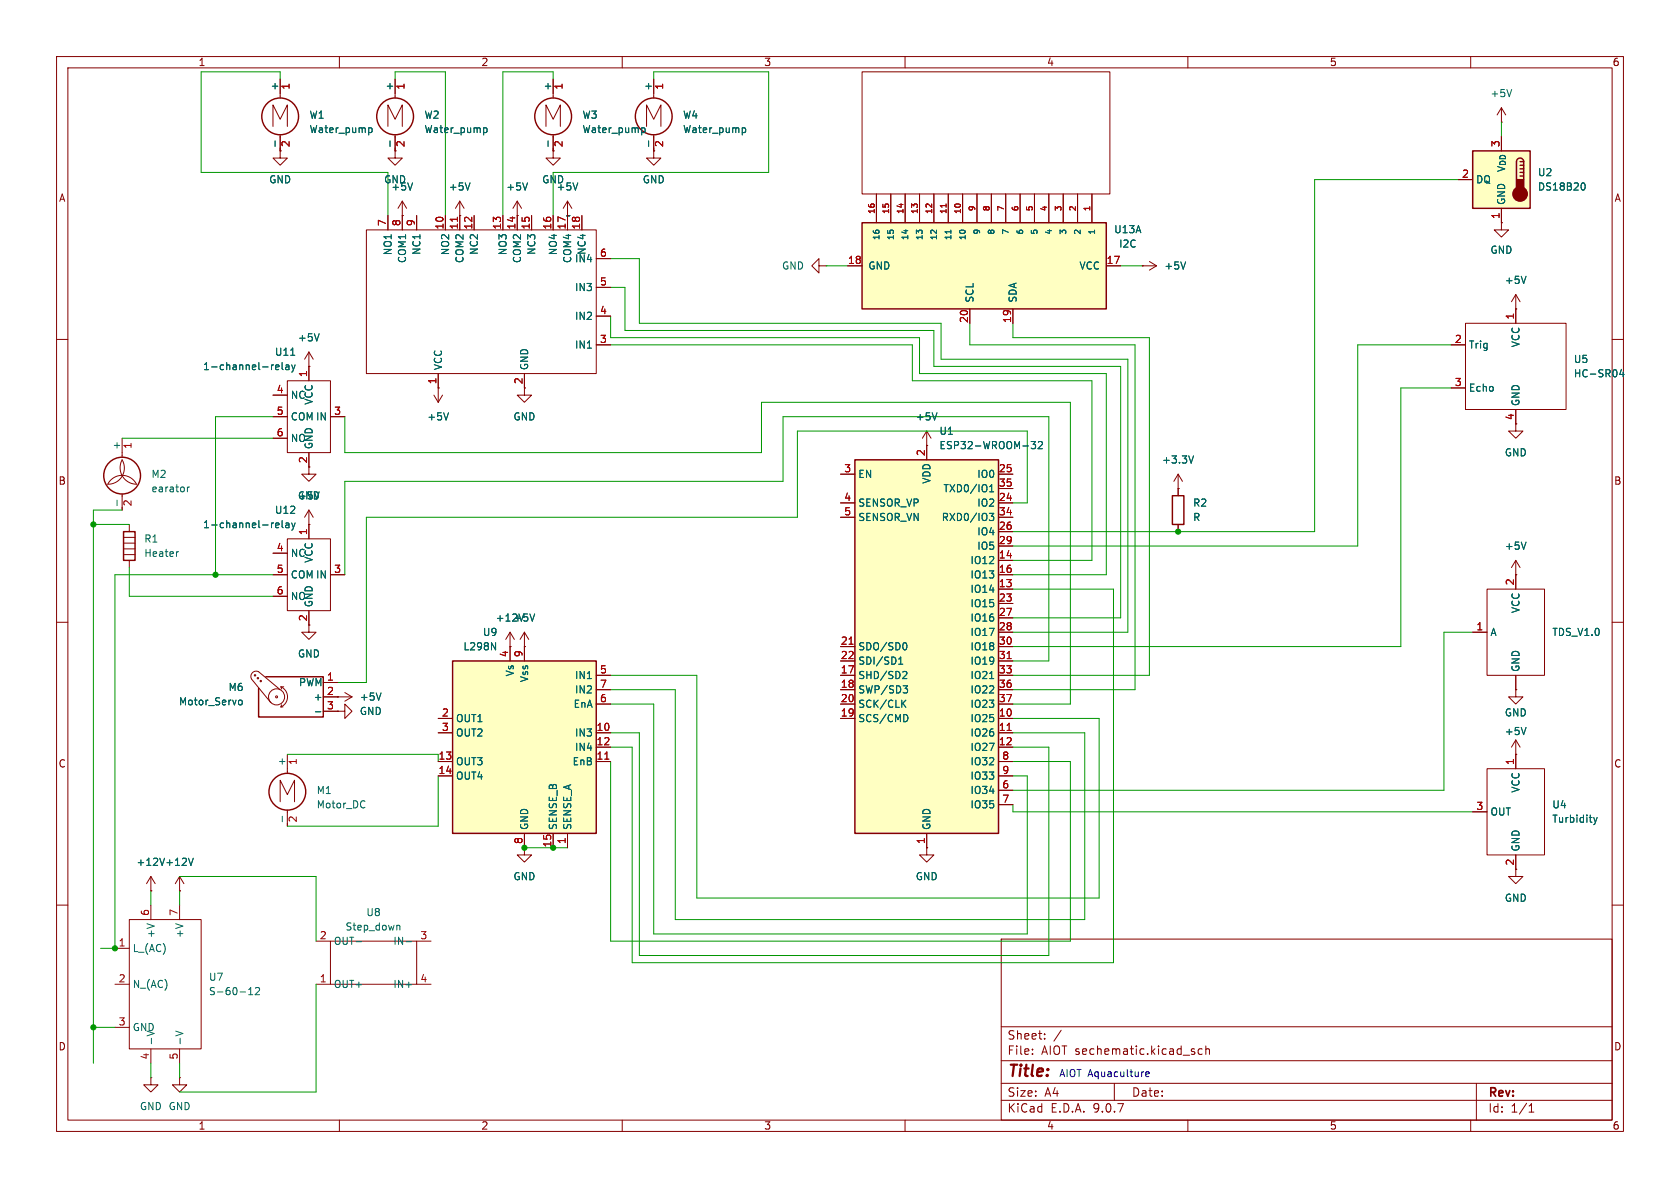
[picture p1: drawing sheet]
<svg xmlns="http://www.w3.org/2000/svg" width="297mm" height="210mm" viewBox="0 0 297 210" stroke-linecap="round" stroke-linejoin="round" font-family="sans-serif">
<g fill="none" stroke="#840000" stroke-width=".18">
<path d="M10 10h277v190h-277zM12 12h273v186h-273zM60 10v2M110 10v2M160 10v2M210 10v2M260 10v2M10 60h2M163.8 78.7h.1M163.8 76.2l-.7 1.3M163.8 76.2l.8 1.3M163.8 76.2v2.5"/>
<path d="M285 60h2M10 110h2M285 110h2M10 160h2M177 166h108v32h-108zM285 160h2M60 198v2M110 198v2M160 198v2M177 194.5h108M177 191.5h108M177 187.5h108"/>
<path d="M177 181.5h108M182.5 186.3v.1M182.5 185.5v.1M184.7 183.6v.1M184.7 182.8v.1M187.6 182.1l-1.3 2M197 191.5v3M210 198v2M211 185.9l.2 .2-.2 .3M211 185.4l.2 .1M212.5 185.5l-.4-.1-.3 .3v.4l.2 .2h.5M213.2 185.5l.2-.1 .3 .1 .1 .9"/>
<path d="M213.2 184.9v1.5M260 198v2M261 191.5v6.5M270.3 196.6h.9M270.3 195.5l.4-.4v1.5"/>
</g>
<path d="M165.6 73l-.4 1.2" fill="none" stroke="#006464" stroke-width=".18"/>
<path d="M151.1 81.3h25.4v66h-25.4z" fill="#ffffc2"/>
<g fill="none" stroke="#840000" stroke-width=".25">
<path d="M21.8 94h2.1v5.1h-2.1zM151.1 81.3h25.4v66h-25.4z"/>
<circle cx="49.5" cy="20.6" r="3.3"/>
<circle cx="69.8" cy="20.6" r="3.3"/>
<circle cx="21.6" cy="84.1" r="3.3"/>
</g>
<g fill="none" stroke="#840000" stroke-width=".18">
<path d="M49.5 14v3.3M69.8 14v3.3M48.3 22.4v-3.9l1.2 2.6 1.3-2.6v3.9M49.5 26.7v1.2h1.3l-1.3 1.3-1.2-1.3h1.2M49.5 26.7h.1M49.5 23.8v2.9M68.6 22.4v-3.9l1.2 2.6 1.3-2.6v3.9M68.6 38.1v2.5M69.8 26.7v1.2h1.3l-1.3 1.3-1.2-1.3h1.2M69.8 26.7h.1M69.8 23.8v2.9M71.1 38.1h.1"/>
<path d="M71.1 35.6l-.7 1.2M71.1 35.6l.8 1.2M71.1 35.6v5M73.7 38.1v2.5M78.7 38.1v2.5M81.3 38.1v2.5M83.8 38.1v2.5M88.9 38.1v2.5M91.4 38.1v2.5M94 38.1v2.5M97.8 38.1v2.5M100.3 38.1v2.5"/>
<path d="M102.9 38.1v2.5M64.8 40.6h40.6v25.4h-40.6zM105.4 45.7h2.5M105.4 50.8h2.5M105.4 55.9h2.5M21.6 77.5v3.3M48.3 73.7h2.5M48.3 69.9h2.5M48.3 77.5h2.5M50.8 67.3h7.6v12.7h-7.6zM54.6 64.8h.1M54.6 62.2v5.1"/>
<path d="M54.6 62.2l-.8 1.3M54.6 62.2l.8 1.3M58.4 73.7h2.6M76.7 69.9l.8 1.2M77.5 68.6h.1M77.5 66v5.1M78.2 69.9l-.7 1.2M92.7 66v3.9h1.3l-1.3 1.2-1.3-1.2h1.3M105.4 61h2.5M163.8 78.7v2.6M21.6 81.3a2.87 2.87 0 0 1-2.6 4.3 2.84 2.84 0 0 1 2.6-1.6 2.84 2.84 0 0 1 2.5 1.6 2.92 2.92 0 0 1-2.5-4.3zM21.6 87.3v2.9"/>
<path d="M21.8 95h2.1M21.8 96h2.1M21.8 97h2.1M21.8 98h2.1M22.9 92.7v1.3M22.9 99.1v1.2M48.3 97.8h2.5M50.8 95.3h7.6v12.7h-7.6zM54.6 92.7h.1M54.6 80v3.8h1.3l-1.3 1.3-1.3-1.3h1.3M54.6 90.2l-.8 1.2M54.6 90.2l.8 1.2"/>
<path d="M54.6 90.2v5.1M148.6 83.8h2.5M148.6 88.9h2.5M148.6 91.4h2.5M176.5 83.8h2.6M176.5 88.9h2.6M176.5 91.4h2.6M176.5 86.4h2.6M176.5 94h2.6M176.5 96.5h2.6M176.5 99.1h2.6M48.3 101.6h2.5"/>
<path d="M48.3 105.4h2.5M54.6 108v2.5M58.4 101.6h2.6M148.6 114.3h2.5M148.6 116.8h2.5M148.6 119.4h2.5M176.5 114.3h2.6M176.5 116.8h2.6M176.5 119.4h2.6M176.5 101.6h2.6M176.5 104.1h2.6M176.5 106.7h2.6"/>
<path d="M176.5 109.2h2.6M176.5 111.8h2.6M148.6 121.9h2.5M148.6 124.5h2.5M148.6 127h2.5M176.5 121.9h2.6M176.5 124.5h2.6M176.5 127h2.6M176.5 129.5h2.6M176.5 132.1h2.6M176.5 134.6h2.6M176.5 137.2h2.6"/>
<path d="M176.5 139.7h2.6M262.9 135.9h10.1v15.2h-10.1zM268 121.9v1.3h1.2l-1.2 1.3-1.3-1.3h1.3M268 121.9h.1M268 133.4h.1M268 130.8v5.1M268 130.8l-.8 1.3M268 130.8l.7 1.3M92.7 149.9v1.2h1.3l-1.3 1.3-1.3-1.3h1.3M92.7 149.9h.1M163.8 147.3v2.6M176.5 142.2h2.6"/>
<path d="M260.3 143.5h2.6M268 151.1v3.8h1.2l-1.2 1.3-1.3-1.3h1.3M55.9 174h2.5M55.9 166.4h2.5M58.4 166.4h15.3v7.6h-15.3zM73.7 174h2.5M73.7 166.4h2.5"/>
</g>
<g fill="none" stroke="#006464" stroke-width=".18">
<path d="M48.6 24.9v1M65.2 22.7l.3-.1 .3 .2-.1 .6h-.5M68.9 24.9v1M72.9 32.3l-.4 1.3M85.5 22.7l.4-.1 .2 .2-.1 .6h-.5M56.4 59l-.4 1.3M48.7 64.9l.6-.1v-.2l-.4-.1-.2 .2 .1 .6h.5M49.9 64.1v1.1l.2 .1M50.5 64.6h.5l.1 .7M51.1 64.8l-.4 .1-.2 .1 .2 .3h.4M51.4 62.8h.7M51.6 64.5l.3 .8"/>
<path d="M51.9 65.3l-.3 .5M52.2 64.5l-.3 .8M79.3 73l-.4 1.2M182.3 78h.8l-.4 .5 .3 .2v.5l-.2 .1-.5-.1M183.6 78.2l.4-.2 .3 .4-.8 .9h.8M20.7 88.4v1M31.6 97.5l-.3 .1M33.1 86.1v.8M33.5 86.1l-.4 .2M48.7 92.9l.6-.2v-.2l-.4-.1-.2 .2 .1 .6h.5M49.9 92v1.1l.2 .2M50.5 92.5h.5l.1 .8"/>
<path d="M51.1 92.7l-.4 .1-.2 .2 .2 .3 .4-.1M51.6 92.4l.3 .9M51.9 93.3l-.3 .4M52.2 92.4l-.3 .9M174.9 90.7h.8l-.4 .5 .3 .2v.5l-.2 .1h-.4M175 86.9h.7M175 86l.3-.3v1.2M158.9 117.4h.7M158.9 116.5l.3-.4v1.3M159.8 118.7l.4 .1 .1 .3-.8 .9h.8M159.9 113.6a.68 .68 0 0 1 .4 .6 .68 .68 0 0 1-.4 .7M175 120h.7"/>
<path d="M159.6 124.3l.5 .7M159.7 121.2h.7l-.4 .5 .4 .1v.5l-.2 .2h-.4M160.1 123.8l-.7 .7M160.3 126.4l.2 .5-.2 .6M269.8 128.6l-.4 1.3M281.7 144.5l.4 .9M282.1 145.4l-.4 .4M282.4 144.5l-.3 .9M63 166.5h.9M70.2 163.6h.4l.1 .8M71.8 166.5h.9"/>
</g>
<path d="M80.9 38.4v.7M150.1 113.9h.7M178 116.4h.8M178 129.1h.8" fill="none" stroke="#a90000" stroke-width=".18"/>
<path d="M80 116.8h25.4v30.5h-25.4z" fill="#ffffc2"/>
<path d="M80 116.8h25.4v30.5h-25.4z" fill="none" stroke="#840000" stroke-width=".25"/>
<g fill="none" stroke="#840000" stroke-width=".18">
<path d="M90.2 114.3v2.5M92.7 114.3v2.5M105.4 119.4h2.5M77.5 129.5h2.5M77.5 134.6h2.5M77.5 127h2.5M77.5 137.2h2.5M105.4 121.9h2.5M105.4 124.5h2.5M105.4 129.5h2.5M105.4 132.1h2.5M105.4 134.6h2.5"/>
<path d="M92.7 147.3v2.6M97.8 147.3v2.6M100.3 147.3v2.6M163.8 149.9v1.2h1.3l-1.3 1.3-1.2-1.3h1.2M163.8 149.9h.1"/>
</g>
<path d="M106.9 134.2h.7" fill="none" stroke="#a90000" stroke-width=".18"/>
<path d="M86.9 113.6l.7 1.3v-1.3" fill="none" stroke="#006464" stroke-width=".18"/>
<path d="M260.3 26.7h10.2v10.1h-10.2z" fill="#ffffc2"/>
<g fill="none" stroke="#840000" stroke-width=".25">
<path d="M260.3 26.7h10.2v10.1h-10.2zM268.7 28.6h.7M268.7 29.2h.7M268.7 29.8h.7M268.7 30.5h.7M268.7 31.1h.7M269.4 28.6a.64 .64 0 0 0-.7-.7 .64 .64 0 0 0-.6 .7v3.2M269.4 28.6v3.2M47 119.6h10.1v7.1h-11.4v-5"/>
<circle cx="97.8" cy="20.6" r="3.3"/>
<circle cx="115.6" cy="20.6" r="3.3"/>
<circle cx="50.8" cy="140" r="3.3"/>
</g>
<g fill="#840000" stroke="#840000" stroke-width=".25">
<path d="M268.1 31.8h1.3v1.9h-1.3z"/>
<circle cx="268.7" cy="34.3" r="1.27"/>
</g>
<g fill="none" stroke="#840000" stroke-width=".18">
<path d="M97.8 14v3.3M115.6 14v3.3M81.3 38.1h.1M81.3 35.6l-.8 1.2M81.3 35.6l.7 1.2M81.3 35.6v2.5M91.4 38.1h.1M91.4 35.6l-.7 1.2M91.4 35.6l.8 1.2M91.4 35.6v2.5M96.5 22.4v-3.9l1.3 2.6 1.3-2.6v3.9M97.8 26.7v1.2h1.3l-1.3 1.3-1.3-1.3h1.3"/>
<path d="M97.8 26.7h.1M97.8 23.8v2.9M100.3 35.6l-.7 1.2M100.3 35.6l.8 1.2M100.3 35.6v2.5M114.3 22.4v-3.9l1.3 2.6 1.2-2.6v3.9M115.6 26.7v1.2h1.2l-1.2 1.3-1.3-1.3h1.3M115.6 26.7h.1M115.6 23.8v2.9M257.8 31.8h2.5M265.4 36.8v2.6M144.8 47v-1.3l-1.3 1.3 1.3 1.3v-1.3h1.2"/>
<path d="M146 47h.1M54.6 110.5v1.3h1.3l-1.3 1.2-1.3-1.2h1.3M90.2 114.3h.1M90.2 111.8l-.8 1.2M90.2 111.8l.7 1.2M90.2 111.8v2.5M92.7 114.3h.1M92.7 111.8l-.8 1.2M92.7 111.8l.8 1.2M92.7 111.8v2.5M49.5 121.9l-3.8-3.2a.94 .94 0 0 0-1.1 .2 .94 .94 0 0 0-.1 1.1l3.4 4.2M49.7 121.4a1.93 1.93 0 0 1 1.1 1.8 1.93 1.93 0 0 1-1.1 1.8"/>
<path d="M49.7 121.4h.5M49.7 121.4l.1 .4M49.7 125h.3M49.8 124.6l-.1 .4M50.8 133.4v3.3M57.1 123.2h5.1M57.1 120.7h2.6M57.1 125.7h2.6M59.7 123.2h.1M59.7 125.7h1.3v-1.2l1.2 1.2-1.2 1.3v-1.3M59.7 125.7h.1M61 122.4l1.2 .8"/>
<path d="M62.2 123.2l-1.2 .8M26.7 157.5h.1M26.7 154.9v2.6M26.7 154.9l-.8 1.3M26.7 154.9l.7 1.3M31.7 157.5h.1M31.7 154.9v2.6M31.7 154.9l-.7 1.3M31.7 154.9l.8 1.3M49.5 141.7v-3.8l1.3 2.6 1.3-2.6v3.8M50.8 143.2v2.9M20.3 167.6h2.6"/>
<path d="M20.3 174h2.6M22.9 162.6h12.7v22.8h-12.7zM26.7 160v2.6M31.7 160v2.6M20.3 181.6h2.6M26.7 190.5v1.3h1.2l-1.2 1.2-1.3-1.2h1.3M26.7 190.5h.1M26.7 185.4v2.6M31.7 190.5v1.3h1.3l-1.3 1.2-1.2-1.2h1.2M31.7 190.5h.1M31.7 185.4v2.6"/>
<circle cx="45.1" cy="119.4" r=".13"/>
<circle cx="45.6" cy="119.9" r=".13"/>
<circle cx="46.1" cy="120.4" r=".13"/>
<circle cx="48.9" cy="123.2" r=".18"/>
<circle cx="48.9" cy="123.2" r="1.42"/>
</g>
<g fill="none" stroke="#006464" stroke-width=".18">
<path d="M83.1 32.3l-.4 1.3M93.3 32.3l-.5 1.3M96.9 24.9v1M102.1 32.3l-.4 1.3M113.4 22.7l.4-.1 .2 .2-.1 .6h-.5M114.7 24.9v1M131.2 22.7l.4-.1 .2 .2-.1 .6h-.5M279.8 32.3a.68 .68 0 0 1 .5 .7 .68 .68 0 0 1-.5 .6M94.5 108.5l-.4 1.3M42.2 124l.2-.2h.3l.1 .2-.1 .5-.3 .1-.2-.2M55.8 125.8h.9M67.4 122.5l-.5 1.3"/>
<path d="M34.2 151.7l-.5 1.3M49.9 144.3v1M64.5 141.6v.1M64.5 142.7v.1M44 175.8h.7M44 174.9l.3-.3v1.2M45.2 174.7l.4-.1 .3 .3-.8 .9h.8M31.1 182.3l1.2 .4"/>
</g>
<path d="M152.4 39.4h43.2v15.2h-43.2z" fill="#ffffc2"/>
<path d="M152.4 39.4h43.2v15.2h-43.2zM207.3 87.6h2v5.1h-2z" fill="none" stroke="#840000" stroke-width=".25"/>
<g fill="none" stroke="#840000" stroke-width=".18">
<path d="M49.5 14v2.5M69.8 14v2.5M97.8 14v2.5M115.6 14v2.5M152.4 12.7h43.8v21.6h-43.8zM265.4 19.1l-.7 1.2M265.4 19.1l.8 1.2M265.4 19.1v2.5M49.5 26.7h.1M49.5 24.1v2.6M68.6 38.1v2.5M69.8 26.7h.1"/>
<path d="M69.8 24.1v2.6M71.1 38.1h.1M71.1 38.1v2.5M73.7 38.1v2.5M78.7 38.1v2.5M81.3 38.1h.1M81.3 38.1v2.5M83.8 38.1v2.5M88.9 38.1v2.5M91.4 38.1h.1M91.4 38.1v2.5M94 38.1v2.5"/>
<path d="M97.8 26.7h.1M97.8 24.1v2.6M97.8 38.1v2.5M100.3 38.1v2.5M102.9 38.1v2.5M115.6 26.7h.1M115.6 24.1v2.6M154.9 34.3v5.1M157.5 34.3v5.1M160 34.3v5.1M162.6 34.3v5.1M165.1 34.3v5.1"/>
<path d="M167.6 34.3v5.1M170.2 34.3v5.1M172.7 34.3v5.1M175.3 34.3v5.1M177.8 34.3v5.1M180.3 34.3v5.1M182.9 34.3v5.1M185.4 34.3v5.1M188 34.3v5.1M190.5 34.3v5.1M193 34.3v5.1M257.8 31.8h2.5"/>
<path d="M265.4 21.6h.1M265.4 39.4v1.2h1.3l-1.3 1.3-1.2-1.3h1.2M265.4 39.4h.1M265.4 36.8v2.6M105.4 45.7h2.5M105.4 50.8h2.5M105.4 55.9h2.5M149.9 47h2.5M171.4 54.6v2.6M179.1 54.6v2.6M195.6 47h2.5M201.9 47h.1"/>
<path d="M201.9 47h2.6M203.2 46.2l1.3 .8M204.5 47l-1.3 .8M259.1 57.2h17.8v15.2h-17.8zM268 54.6h.1M268 52.1v5.1M268 52.1l-.8 1.2M268 52.1l.7 1.2M48.3 73.7h2.5M48.3 69.9h2.5M48.3 77.5h2.5M54.6 64.8h.1"/>
<path d="M54.6 64.8v2.5M58.4 73.7h2.6M77.5 68.6h.1M77.5 66v2.6M92.7 66v2.6M105.4 61h2.5M163.8 78.7h.1M163.8 78.7v2.6M256.5 61h2.6M256.5 68.6h2.6M268 72.4v3.8h1.2l-1.2 1.3-1.3-1.3h1.3M48.3 97.8h2.5"/>
<path d="M54.6 92.7h.1M54.6 80v2.6M54.6 92.7v2.6M148.6 83.8h2.5M148.6 88.9h2.5M148.6 91.4h2.5M176.5 83.8h2.6M176.5 88.9h2.6M176.5 91.4h2.6M176.5 86.4h2.6M176.5 94h2.6M176.5 96.5h2.6"/>
<path d="M176.5 99.1h2.6M208.3 86.4h.1M208.3 83.8l-.8 1.3M208.3 83.8l.7 1.3M208.3 83.8v3.8M208.3 92.7v1.3M268 99.1v5M268 99.1l-.8 1.2M268 99.1l.7 1.2M48.3 101.6h2.5M48.3 105.4h2.5M54.6 108v2.5"/>
<path d="M58.4 101.6h2.6M90.2 114.3h.1M90.2 114.3v2.5M92.7 114.3h.1M92.7 114.3v2.5M105.4 119.4h2.5M148.6 114.3h2.5M148.6 116.8h2.5M148.6 119.4h2.5M176.5 111.8h2.6M176.5 101.6h2.6M176.5 114.3h2.6"/>
<path d="M176.5 116.8h2.6M176.5 119.4h2.6M176.5 104.1h2.6M176.5 106.7h2.6M176.5 109.2h2.6M260.3 111.8h2.6M262.9 104.1h10.1v15.3h-10.1zM268 101.6h.1M268 119.4v2.5M57.1 120.7h2.6M57.1 123.2h2.6M57.1 125.7h2.6"/>
<path d="M59.7 123.2h.1M59.7 125.7h.1M77.5 127h2.5M77.5 129.5h2.5M77.5 134.6h2.5M77.5 137.2h2.5M105.4 121.9h2.5M105.4 124.5h2.5M105.4 129.5h2.5M105.4 132.1h2.5M105.4 134.6h2.5M148.6 121.9h2.5"/>
<path d="M148.6 124.5h2.5M148.6 127h2.5M176.5 121.9h2.6M176.5 124.5h2.6M176.5 127h2.6M176.5 129.5h2.6M176.5 132.1h2.6M176.5 134.6h2.6M176.5 137.2h2.6M176.5 139.7h2.6M268 121.9h.1M268 133.4h.1"/>
<path d="M268 133.4v2.5M26.7 157.5h.1M31.7 157.5h.1M92.7 149.9h.1M92.7 147.3v2.6M97.8 147.3v2.6M100.3 147.3v2.6M163.8 149.9h.1M163.8 147.3v2.6M176.5 142.2h2.6M260.3 143.5h2.6M268 151.1v2.6"/>
</g>
<g fill="none" stroke="#006464" stroke-width=".18">
<path d="M267.2 15.8l-.4 1.3M48.6 24.9v1M65.2 22.7l.3-.1 .3 .2-.1 .6h-.5M68.9 24.9v1M72.9 32.3l-.4 1.3M83.1 32.3l-.4 1.3M85.5 22.7l.4-.1 .2 .2-.1 .6h-.5M93.3 32.3l-.5 1.3M96.9 24.9v1M102.1 32.3l-.4 1.3M113.4 22.7l.4-.1 .2 .2-.1 .6h-.5M114.7 24.9v1"/>
<path d="M131.2 22.7l.4-.1 .2 .2-.1 .6h-.5M279.8 32.3a.68 .68 0 0 1 .5 .7 .68 .68 0 0 1-.5 .6M56.4 59l-.4 1.3M168.1 40.7v.6M209.6 46.3l-.4 1.3M269.8 48.8l-.4 1.3M48.7 64.9l.6-.1v-.2l-.4-.1-.2 .2 .1 .6h.5M49.9 64.1v1.1l.2 .1M50.5 64.6h.5l.1 .7M51.1 64.8l-.4 .1-.2 .1 .2 .3h.4M51.4 62.8h.7M51.6 64.5l.3 .8"/>
<path d="M51.9 65.3l-.3 .5M52.2 64.5l-.3 .8M79.3 73l-.4 1.2M165.6 73l-.4 1.2M182.3 78h.8l-.4 .5 .3 .2v.5l-.2 .1-.5-.1M183.6 78.2l.4-.2 .3 .4-.8 .9h.8M286.6 65.3l-.3 .9h.8M286.9 65.8v.8M48.7 92.9l.6-.2v-.2l-.4-.1-.2 .2 .1 .6h.5M49.9 92v1.1l.2 .2M50.5 92.5h.5l.1 .8M51.1 92.7l-.4 .1-.2 .2 .2 .3 .4-.1"/>
<path d="M51.6 92.4l.3 .9M51.9 93.3l-.3 .4M52.2 92.4l-.3 .9M174.9 90.7h.8l-.4 .5 .3 .2v.5l-.2 .1h-.4M175 86.9h.7M175 86l.3-.3v1.2M211 80.6l-.4 1.3M269.8 95.8l-.4 1.3M86.9 113.6l.7 1.3v-1.3M94.5 108.5l-.4 1.3M158.9 117.4h.7M158.9 116.5l.3-.4v1.3"/>
<path d="M159.8 118.7l.4 .1 .1 .3-.8 .9h.8M159.9 113.6a.68 .68 0 0 1 .4 .6 .68 .68 0 0 1-.4 .7M175 120h.7M42.2 124l.2-.2h.3l.1 .2-.1 .5-.3 .1-.2-.2M55.8 125.8h.9M67.4 122.5l-.5 1.3M159.6 124.3l.5 .7M159.7 121.2h.7l-.4 .5 .4 .1v.5l-.2 .2h-.4M160.1 123.8l-.7 .7M160.3 126.4l.2 .5-.2 .6M269.8 128.6l-.4 1.3M34.2 151.7l-.5 1.3"/>
<path d="M281.7 144.5l.4 .9M282.1 145.4l-.4 .4M282.4 144.5l-.3 .9"/>
</g>
<path d="M80.9 38.4v.7M167.3 36.1v.5M150.1 113.9h.7M178 116.4h.8M106.9 134.2h.7M178 129.1h.8" fill="none" stroke="#a90000" stroke-width=".18"/>
<g fill="none" stroke="#009600" stroke-width=".18">
<path d="M49.5 14v-1.3h-13.9v17.8h33v7.6M69.8 14v-1.3h8.9v25.4M97.8 14v-1.3h-8.9v25.4M115.6 14v-1.3h20.3v17.8h-38.1v7.6M257.8 31.8h-25.4v62.2h-53.3M265.4 21.6v2.5M107.9 45.7h5.1v11.5h53.4v6.3h33v48.3h-20.3M107.9 50.8h2.6v7.6h54.6v6.4h33v44.4h-19M107.9 55.9v3.8h54.7v6.3h33v35.6h-16.5M146 47h3.9M171.4 57.2v3.8h29.3v60.9h-21.6M179.1 57.2v2.5h24.1v59.7h-24.1"/>
<path d="M198.1 47h3.8M21.6 77.5h26.7M48.3 73.7h-10.2v27.9M61 73.7v6.3h73.6v-8.9h54.6v53.4h-10.1M107.9 61h53.4v6.3h31.7v31.8h-13.9M256.5 61h-16.5v35.5h-60.9M256.5 68.6h-8.9v45.7h-68.5M16.5 92.7h6.4M21.6 90.2h-5.1v97.8M179.1 88.9h2.5v-12.7h-40.6v15.2h-76.2v29.3h-5.1M22.9 100.3v5.1h25.4M48.3 101.6h-28v66h-2.5"/>
<path d="M61 101.6v-16.5h77.4v-11.4h47v43.1h-6.3M107.9 119.4h15.3v39.4h71.1v-31.8h-15.2M179.1 104.1h17.7v66.1h-85v-38.1h-3.9M260.3 111.8h-5v27.9h-76.2M50.8 133.4h26.7M77.5 137.2v8.9h-26.7M107.9 121.9h11.5v40.7h72.4v-33.1h-12.7M107.9 134.6v31.8h81.3v-31.8h-10.1M107.9 129.5h5.1v39.4h72.4v-36.8h-6.3M107.9 124.5h7.7v40.6h66v-27.9h-2.5M26.7 157.5v2.5M31.7 154.9h24.2v11.5"/>
<path d="M31.7 157.5v2.5M92.7 149.9h7.6M179.1 142.2v1.3h81.2M55.9 174v19h-24.2M16.5 181.6h3.8M26.7 188v2.5M31.7 188v2.5"/>
</g>
<path d="M202.6 189.9l.6-.1-.1-.3h-.4l-.1 .2v.6h.5" fill="none" stroke="#0000c2" stroke-width=".18"/>
<g fill="#009600" stroke="#009600" stroke-width=".18">
<circle cx="92.7" cy="149.9" r=".46"/>
<circle cx="97.8" cy="149.9" r=".46"/>
<circle cx="16.5" cy="181.6" r=".46"/>
<circle cx="38.1" cy="101.6" r=".46"/>
<circle cx="16.5" cy="92.7" r=".46"/>
<circle cx="20.3" cy="167.6" r=".46"/>
<circle cx="208.3" cy="94" r=".46"/>
</g>
<text font-size="2.8" fill="#840000" x="178" y="190.9">Title:</text>
<g font-size="2.1" fill="#840000">
<text x="178" y="184">Sheet:</text>
<text x="178" y="186.7">File:</text>
<text x="184.1" y="186.7">AIOT sechematic.kicad_sch</text>
<text x="178" y="196.9">KiCad</text>
<text x="178" y="194.1">Size:</text>
<text x="184.7" y="194.1">A4</text>
<text x="185.7" y="196.9">E.D.A.</text>
<text x="193.3" y="196.9">9.0.7</text>
<text x="200" y="194.1">Date:</text>
<text x="263" y="194.3">Rev:</text>
<text x="263" y="196.9">Id:</text>
<text x="267.1" y="196.9">1/1</text>
</g>
<g font-size="1.8" fill="#840000">
<text x="35" y="11.9">1</text>
<text x="85" y="11.9">2</text>
<text x="135" y="11.9">3</text>
<text x="185" y="11.9">4</text>
<text x="235" y="11.9">5</text>
<text x="285" y="11.9">6</text>
<text x="10.3" y="35.9">A</text>
<text x="285.3" y="35.9">A</text>
<text x="99.9" y="39">~</text>
<text x="267.7" y="74.4" transform="rotate(-90 267.7 74.4)">4</text>
<text x="54.4" y="82" transform="rotate(-90 54.4 82)">2</text>
<text x="10.3" y="85.9">B</text>
<text x="285.3" y="85.9">B</text>
<text x="54.4" y="109.9" transform="rotate(-90 54.4 109.9)">2</text>
<text x="10.3" y="135.9">C</text>
<text x="285.3" y="135.9">C</text>
<text x="267.7" y="153.1" transform="rotate(-90 267.7 153.1)">2</text>
<text x="10.3" y="185.9">D</text>
<text x="285.3" y="185.9">D</text>
<text x="35" y="199.9">1</text>
<text x="85" y="199.9">2</text>
<text x="135" y="199.9">3</text>
<text x="185" y="199.9">4</text>
<text x="235" y="199.9">5</text>
<text x="285" y="199.9">6</text>
</g>
<g font-size="1.8" fill="#006464">
<text x="49.3" y="16.1" transform="rotate(-90 49.3 16.1)">+</text>
<text x="69.6" y="16.1" transform="rotate(-90 69.6 16.1)">+</text>
<text x="97.5" y="16.1" transform="rotate(-90 97.5 16.1)">+</text>
<text x="115.3" y="16.1" transform="rotate(-90 115.3 16.1)">+</text>
<text x="263.4" y="17.4">+5V</text>
<text x="54.6" y="21.2">W1</text>
<text x="54.6" y="23.7">Water_pump</text>
<text x="74.9" y="21.2">W2</text>
<text x="74.9" y="23.7">Water_pump</text>
<text x="102.9" y="21.2">W3</text>
<text x="102.9" y="23.7">Water_pump</text>
<text x="120.7" y="21.2">W4</text>
<text x="120.7" y="23.7">Water_pump</text>
<text x="47.5" y="32.6">GND</text>
<text x="67.8" y="32.6">GND</text>
<text x="69.1" y="33.9">+5V</text>
<text x="79.2" y="33.9">+5V</text>
<text x="89.4" y="33.9">+5V</text>
<text x="95.8" y="32.6">GND</text>
<text x="98.3" y="33.9">+5V</text>
<text x="113.5" y="32.6">GND</text>
<text x="260.9" y="32.6">DQ</text>
<text x="266.3" y="30.6" transform="rotate(-90 266.3 30.6)">V_{DD}</text>
<text x="271.8" y="33.9">DS18B20</text>
<text x="271.8" y="31.3">U2</text>
<text x="196.9" y="41.4">U13A</text>
<text x="266.3" y="36.3" transform="rotate(-90 266.3 36.3)">GND</text>
<text x="69.4" y="45.2" transform="rotate(-90 69.4 45.2)">NO1</text>
<text x="72" y="46.6" transform="rotate(-90 72 46.6)">COM1</text>
<text x="74.5" y="45.2" transform="rotate(-90 74.5 45.2)">NC1</text>
<text x="79.6" y="45.2" transform="rotate(-90 79.6 45.2)">NO2</text>
<text x="82.1" y="46.6" transform="rotate(-90 82.1 46.6)">COM2</text>
<text x="84.7" y="45.2" transform="rotate(-90 84.7 45.2)">NC2</text>
<text x="89.8" y="45.2" transform="rotate(-90 89.8 45.2)">NO3</text>
<text x="92.3" y="46.6" transform="rotate(-90 92.3 46.6)">COM2</text>
<text x="94.8" y="45.2" transform="rotate(-90 94.8 45.2)">NC3</text>
<text x="98.7" y="45.2" transform="rotate(-90 98.7 45.2)">NO4</text>
<text x="101.2" y="46.6" transform="rotate(-90 101.2 46.6)">COM4</text>
<text x="101.6" y="46.6">IN4</text>
<text x="103.7" y="45.2" transform="rotate(-90 103.7 45.2)">NC4</text>
<text x="138.2" y="47.9">GND</text>
<text x="153.4" y="47.9">GND</text>
<text x="190.7" y="47.9">VCC</text>
<text x="197.7" y="44">I2C</text>
<text x="205.7" y="47.9">+5V</text>
<text x="263.4" y="45.1">GND</text>
<text x="101.6" y="51.7">IN3</text>
<text x="172.3" y="53.6" transform="rotate(-90 172.3 53.6)">SCL</text>
<text x="179.9" y="53.6" transform="rotate(-90 179.9 53.6)">SDA</text>
<text x="265.9" y="50.4">+5V</text>
<text x="101.6" y="56.7">IN2</text>
<text x="35.8" y="65.6">1-channel-relay</text>
<text x="48.5" y="63.1">U11</text>
<text x="52.6" y="60.6">+5V</text>
<text x="78.3" y="65.5" transform="rotate(-90 78.3 65.5)">VCC</text>
<text x="93.6" y="65.5" transform="rotate(-90 93.6 65.5)">GND</text>
<text x="101.6" y="61.8">IN1</text>
<text x="259.6" y="61.8">Trig</text>
<text x="268.8" y="61.5" transform="rotate(-90 268.8 61.5)">VCC</text>
<text x="278.1" y="64.4">U5</text>
<text x="51.3" y="70.7">NC</text>
<text x="55.5" y="71.6" transform="rotate(-90 55.5 71.6)">VCC</text>
<text x="259.6" y="69.4">Echo</text>
<text x="268.8" y="71.9" transform="rotate(-90 268.8 71.9)">GND</text>
<text x="278.1" y="66.9">HC-SR04</text>
<text x="51.3" y="74.5">COM IN</text>
<text x="75.4" y="74.5">+5V</text>
<text x="90.7" y="74.5">GND</text>
<text x="161.8" y="74.5">+5V</text>
<text x="166" y="77.1">U1</text>
<text x="21.3" y="79.6" transform="rotate(-90 21.3 79.6)">+</text>
<text x="51.3" y="78.3">NO</text>
<text x="55.5" y="79.5" transform="rotate(-90 55.5 79.5)">GND</text>
<text x="166" y="79.6">ESP32-WROOM-32</text>
<text x="205.3" y="82.1">+3.3V</text>
<text x="265.9" y="80.9">GND</text>
<text x="26.7" y="84.7">M2</text>
<text x="26.7" y="87.2">earator</text>
<text x="52.6" y="88.5">+5V</text>
<text x="52.6" y="88.5">GND</text>
<text x="151.6" y="84.7">EN</text>
<text x="151.6" y="89.8">SENSOR_VP</text>
<text x="164.7" y="85.6" transform="rotate(-90 164.7 85.6)">VDD</text>
<text x="166.7" y="87.2">TXD0/IO1</text>
<text x="172.7" y="84.7">IO0</text>
<text x="172.7" y="89.8">IO2</text>
<text x="210.8" y="89.8">R2</text>
<text x="35.8" y="93.6">1-channel-relay</text>
<text x="48.5" y="91">U12</text>
<text x="151.6" y="92.3">SENSOR_VN</text>
<text x="166.4" y="92.3">RXD0/IO3</text>
<text x="172.7" y="94.8">IO4</text>
<text x="210.8" y="92.3">R</text>
<text x="25.4" y="96.1">R1</text>
<text x="25.4" y="98.7">Heater</text>
<text x="51.3" y="98.7">NC</text>
<text x="55.5" y="99.6" transform="rotate(-90 55.5 99.6)">VCC</text>
<text x="171.5" y="99.9">IO12</text>
<text x="172.7" y="97.4">IO5</text>
<text x="265.9" y="97.4">+5V</text>
<text x="51.3" y="102.5">COM IN</text>
<text x="51.3" y="106.3">NO</text>
<text x="55.5" y="107.4" transform="rotate(-90 55.5 107.4)">GND</text>
<text x="171.5" y="102.5">IO13</text>
<text x="171.5" y="105">IO14</text>
<text x="171.5" y="107.5">IO15</text>
<text x="85.3" y="112.6">U9</text>
<text x="87.5" y="110.1">+12V</text>
<text x="90.7" y="110.1">+5V</text>
<text x="171.5" y="110.1">IO16</text>
<text x="171.5" y="112.6">IO17</text>
<text x="263.4" y="112.6">A</text>
<text x="268.8" y="108.5" transform="rotate(-90 268.8 108.5)">VCC</text>
<text x="274.3" y="112.6">TDS_V1.0</text>
<text x="52.6" y="116.4">GND</text>
<text x="81.8" y="115.2">L298N</text>
<text x="91" y="119.7" transform="rotate(-90 91 119.7)">Vs</text>
<text x="151.6" y="115.2">SDO/SD0</text>
<text x="151.6" y="117.7">SDI/SD1</text>
<text x="171.5" y="115.2">IO18</text>
<text x="171.5" y="117.7">IO19</text>
<text x="268.8" y="118.9" transform="rotate(-90 268.8 118.9)">GND</text>
<text x="31.5" y="124.9">Motor_Servo</text>
<text x="40.3" y="122.4">M6</text>
<text x="52.7" y="121.5">PWM</text>
<text x="55.3" y="124.1">+</text>
<text x="63.5" y="124.1">+5V</text>
<text x="93.6" y="120.7" transform="rotate(-90 93.6 120.7)">Vss</text>
<text x="101.3" y="125.3">EnA</text>
<text x="101.6" y="120.2">IN1</text>
<text x="101.6" y="122.8">IN2</text>
<text x="151.6" y="120.2">SHD/SD2</text>
<text x="151.6" y="122.8">SWP/SD3</text>
<text x="151.6" y="125.3">SCK/CLK</text>
<text x="171.5" y="120.2">IO21</text>
<text x="171.5" y="122.8">IO22</text>
<text x="171.5" y="125.3">IO23</text>
<text x="63.5" y="126.6">GND</text>
<text x="80.5" y="127.9">OUT1</text>
<text x="80.5" y="130.4">OUT2</text>
<text x="101.6" y="130.4">IN3</text>
<text x="151.6" y="127.9">SCS/CMD</text>
<text x="171.5" y="127.9">IO25</text>
<text x="171.5" y="130.4">IO26</text>
<text x="265.9" y="126.8">GND</text>
<text x="265.9" y="130.1">+5V</text>
<text x="50.5" y="135.5" transform="rotate(-90 50.5 135.5)">+</text>
<text x="80.5" y="135.5">OUT3</text>
<text x="101.1" y="135.5">EnB</text>
<text x="101.6" y="132.9">IN4</text>
<text x="171.5" y="132.9">IO27</text>
<text x="171.5" y="135.5">IO32</text>
<text x="55.9" y="140.6">M1</text>
<text x="55.9" y="143.1">Motor_DC</text>
<text x="80.5" y="138">OUT4</text>
<text x="171.5" y="138">IO33</text>
<text x="171.5" y="140.6">IO34</text>
<text x="171.5" y="143.1">IO35</text>
<text x="268.8" y="140.2" transform="rotate(-90 268.8 140.2)">VCC</text>
<text x="274.3" y="143.1">U4</text>
<text x="93.6" y="146.8" transform="rotate(-90 93.6 146.8)">GND</text>
<text x="98.7" y="146.8" transform="rotate(-90 98.7 146.8)">SENSE_B</text>
<text x="101.2" y="146.8" transform="rotate(-90 101.2 146.8)">SENSE_A</text>
<text x="164.7" y="146.8" transform="rotate(-90 164.7 146.8)">GND</text>
<text x="263.4" y="144.4">OUT</text>
<text x="274.3" y="145.6">Turbidity</text>
<text x="24" y="153.3">+12V +12V</text>
<text x="90.7" y="155.8">GND</text>
<text x="161.8" y="155.8">GND</text>
<text x="268.8" y="150.6" transform="rotate(-90 268.8 150.6)">GND</text>
<text x="265.9" y="159.6">GND</text>
<text x="27.5" y="165.9" transform="rotate(-90 27.5 165.9)">+V</text>
<text x="32.6" y="165.9" transform="rotate(-90 32.6 165.9)">+V</text>
<text x="58.9" y="167.2">OUT-</text>
<text x="61" y="164.7">Step_down</text>
<text x="64.7" y="162.2">U8</text>
<text x="69.4" y="167.2">IN-</text>
<text x="23.4" y="168.5">L_(AC)</text>
<text x="36.8" y="173.6">U7</text>
<text x="23.4" y="174.9">N_(AC)</text>
<text x="36.8" y="176.1">S-60-12</text>
<text x="58.9" y="174.9">OUT+</text>
<text x="69.4" y="174.9">IN+</text>
<text x="23.4" y="182.5">GND</text>
<text x="27.5" y="184.9" transform="rotate(-90 27.5 184.9)">-V</text>
<text x="32.6" y="184.9" transform="rotate(-90 32.6 184.9)">-V</text>
<text x="24.6" y="196.4">GND GND</text>
</g>
<g font-size="1.8" fill="#a90000">
<text x="51.5" y="15.9" transform="rotate(-90 51.5 15.9)">1</text>
<text x="71.8" y="15.9" transform="rotate(-90 71.8 15.9)">1</text>
<text x="99.8" y="15.9" transform="rotate(-90 99.8 15.9)">1</text>
<text x="117.6" y="15.9" transform="rotate(-90 117.6 15.9)">1</text>
<text x="51.5" y="26.1" transform="rotate(-90 51.5 26.1)">2</text>
<text x="71.8" y="26.1" transform="rotate(-90 71.8 26.1)">2</text>
<text x="99.8" y="26.1" transform="rotate(-90 99.8 26.1)">2</text>
<text x="117.6" y="26.1" transform="rotate(-90 117.6 26.1)">2</text>
<text x="265.2" y="26.1" transform="rotate(-90 265.2 26.1)">3</text>
<text x="258.4" y="31.5">2</text>
<text x="68.3" y="40.1" transform="rotate(-90 68.3 40.1)">7</text>
<text x="70.9" y="40.1" transform="rotate(-90 70.9 40.1)">8</text>
<text x="73.4" y="40.1" transform="rotate(-90 73.4 40.1)">9</text>
<text x="78.5" y="40.7" transform="rotate(-90 78.5 40.7)">10</text>
<text x="81" y="40.7" transform="rotate(-90 81 40.7)">11</text>
<text x="83.6" y="40.7" transform="rotate(-90 83.6 40.7)">12</text>
<text x="88.6" y="40.7" transform="rotate(-90 88.6 40.7)">13</text>
<text x="91.2" y="40.7" transform="rotate(-90 91.2 40.7)">14</text>
<text x="93.7" y="40.7" transform="rotate(-90 93.7 40.7)">15</text>
<text x="97.5" y="40.7" transform="rotate(-90 97.5 40.7)">16</text>
<text x="100.1" y="40.7" transform="rotate(-90 100.1 40.7)">17</text>
<text x="102.6" y="40.7" transform="rotate(-90 102.6 40.7)">18</text>
<text x="265.2" y="38.8" transform="rotate(-90 265.2 38.8)">1</text>
<text x="106" y="45.5">6</text>
<text x="149.8" y="46.7">18</text>
<text x="195.5" y="46.7">17</text>
<text x="106" y="50.5">5</text>
<text x="106" y="55.6">4</text>
<text x="171.2" y="57.2" transform="rotate(-90 171.2 57.2)">20</text>
<text x="178.8" y="57.2" transform="rotate(-90 178.8 57.2)">19</text>
<text x="267.7" y="56.6" transform="rotate(-90 267.7 56.6)">1</text>
<text x="106" y="60.7">3</text>
<text x="257.1" y="60.7">2</text>
<text x="48.8" y="69.6">4</text>
<text x="54.4" y="66.7" transform="rotate(-90 54.4 66.7)">1</text>
<text x="77.2" y="68" transform="rotate(-90 77.2 68)">1</text>
<text x="92.5" y="68" transform="rotate(-90 92.5 68)">2</text>
<text x="257.1" y="68.3">3</text>
<text x="48.8" y="73.4">5</text>
<text x="48.8" y="77.2">6</text>
<text x="59" y="73.4">3</text>
<text x="23.6" y="79.4" transform="rotate(-90 23.6 79.4)">1</text>
<text x="149.2" y="83.6">3</text>
<text x="163.6" y="80.7" transform="rotate(-90 163.6 80.7)">2</text>
<text x="176.5" y="83.6">25</text>
<text x="23.6" y="89.6" transform="rotate(-90 23.6 89.6)">2</text>
<text x="149.2" y="88.6">4</text>
<text x="176.5" y="86.1">35</text>
<text x="176.5" y="88.6">24</text>
<text x="54.4" y="94.7" transform="rotate(-90 54.4 94.7)">1</text>
<text x="149.2" y="91.2">5</text>
<text x="176.5" y="91.2">34</text>
<text x="176.5" y="93.7">26</text>
<text x="48.8" y="97.5">4</text>
<text x="48.8" y="101.3">5</text>
<text x="59" y="101.3">3</text>
<text x="176.5" y="96.3">29</text>
<text x="176.5" y="98.8">14</text>
<text x="176.5" y="101.3">16</text>
<text x="48.8" y="105.2">6</text>
<text x="176.5" y="103.9">13</text>
<text x="176.5" y="106.4">23</text>
<text x="267.7" y="103.6" transform="rotate(-90 267.7 103.6)">2</text>
<text x="176.5" y="109">27</text>
<text x="176.5" y="111.5">28</text>
<text x="260.9" y="111.5">1</text>
<text x="89.9" y="116.3" transform="rotate(-90 89.9 116.3)">4</text>
<text x="92.5" y="116.3" transform="rotate(-90 92.5 116.3)">9</text>
<text x="106" y="119.1">5</text>
<text x="148.5" y="114">21</text>
<text x="148.5" y="116.6">22</text>
<text x="148.5" y="119.1">17</text>
<text x="176.5" y="114">30</text>
<text x="176.5" y="116.6">31</text>
<text x="176.5" y="119.1">33</text>
<text x="57.7" y="120.4">1</text>
<text x="57.7" y="122.9">2</text>
<text x="57.7" y="125.5">3</text>
<text x="106" y="121.7">7</text>
<text x="106" y="124.2">6</text>
<text x="148.5" y="121.7">18</text>
<text x="148.5" y="124.2">20</text>
<text x="176.5" y="121.7">36</text>
<text x="176.5" y="124.2">37</text>
<text x="78" y="126.7">2</text>
<text x="78" y="129.3">3</text>
<text x="105.4" y="129.3">10</text>
<text x="105.4" y="131.8">12</text>
<text x="148.5" y="126.7">19</text>
<text x="176.5" y="126.7">10</text>
<text x="176.5" y="129.3">11</text>
<text x="176.5" y="131.8">12</text>
<text x="52.8" y="135.3" transform="rotate(-90 52.8 135.3)">1</text>
<text x="77.4" y="134.4">13</text>
<text x="77.4" y="136.9">14</text>
<text x="105.4" y="134.4">11</text>
<text x="177.1" y="134.4">8</text>
<text x="177.1" y="136.9">9</text>
<text x="267.7" y="135.3" transform="rotate(-90 267.7 135.3)">1</text>
<text x="177.1" y="139.4">6</text>
<text x="177.1" y="142">7</text>
<text x="260.9" y="143.3">3</text>
<text x="52.8" y="145.5" transform="rotate(-90 52.8 145.5)">2</text>
<text x="92.5" y="149.3" transform="rotate(-90 92.5 149.3)">8</text>
<text x="97.5" y="149.9" transform="rotate(-90 97.5 149.9)">15</text>
<text x="100.1" y="149.3" transform="rotate(-90 100.1 149.3)">1</text>
<text x="163.6" y="149.3" transform="rotate(-90 163.6 149.3)">1</text>
<text x="26.4" y="162" transform="rotate(-90 26.4 162)">6</text>
<text x="31.5" y="162" transform="rotate(-90 31.5 162)">7</text>
<text x="20.9" y="167.4">1</text>
<text x="56.4" y="166.1">2</text>
<text x="74.2" y="166.1">3</text>
<text x="20.9" y="173.7">2</text>
<text x="56.4" y="173.7">1</text>
<text x="74.2" y="173.7">4</text>
<text x="20.9" y="181.4">3</text>
<text x="26.4" y="187.4" transform="rotate(-90 26.4 187.4)">4</text>
<text x="31.5" y="187.4" transform="rotate(-90 31.5 187.4)">5</text>
</g>
<text font-size="1.8" fill="#0000c2" x="187.2" y="190.6">AIOT Aquaculture</text>
<g font-size="1.4" fill="#a90000">
<text x="154.7" y="37.9" transform="rotate(-90 154.7 37.9)">16</text>
<text x="157.2" y="37.9" transform="rotate(-90 157.2 37.9)">15</text>
<text x="159.8" y="37.9" transform="rotate(-90 159.8 37.9)">14</text>
<text x="162.3" y="37.9" transform="rotate(-90 162.3 37.9)">13</text>
<text x="164.8" y="37.9" transform="rotate(-90 164.8 37.9)">12</text>
<text x="167.4" y="37.9" transform="rotate(-90 167.4 37.9)">11</text>
<text x="169.9" y="37.9" transform="rotate(-90 169.9 37.9)">10</text>
<text x="172.5" y="37.4" transform="rotate(-90 172.5 37.4)">9</text>
<text x="175" y="37.4" transform="rotate(-90 175 37.4)">8</text>
<text x="177.5" y="37.4" transform="rotate(-90 177.5 37.4)">7</text>
<text x="180.1" y="37.4" transform="rotate(-90 180.1 37.4)">6</text>
<text x="182.6" y="37.4" transform="rotate(-90 182.6 37.4)">5</text>
<text x="185.2" y="37.4" transform="rotate(-90 185.2 37.4)">4</text>
<text x="187.7" y="37.4" transform="rotate(-90 187.7 37.4)">3</text>
<text x="190.2" y="37.4" transform="rotate(-90 190.2 37.4)">2</text>
<text x="192.8" y="37.4" transform="rotate(-90 192.8 37.4)">1</text>
</g>
<g font-size="1.4" fill="#006464">
<text x="173.5" y="41.6" transform="rotate(-90 173.5 41.6)">9</text>
<text x="176" y="41.6" transform="rotate(-90 176 41.6)">8</text>
<text x="178.5" y="41.6" transform="rotate(-90 178.5 41.6)">7</text>
<text x="181.1" y="41.6" transform="rotate(-90 181.1 41.6)">6</text>
<text x="183.6" y="41.6" transform="rotate(-90 183.6 41.6)">5</text>
<text x="186.2" y="41.6" transform="rotate(-90 186.2 41.6)">4</text>
<text x="188.7" y="41.6" transform="rotate(-90 188.7 41.6)">3</text>
<text x="191.2" y="41.6" transform="rotate(-90 191.2 41.6)">2</text>
<text x="193.8" y="41.6" transform="rotate(-90 193.8 41.6)">1</text>
<text x="155.7" y="42.6" transform="rotate(-90 155.7 42.6)">16</text>
<text x="158.2" y="42.6" transform="rotate(-90 158.2 42.6)">15</text>
<text x="160.8" y="42.6" transform="rotate(-90 160.8 42.6)">14</text>
<text x="163.3" y="42.6" transform="rotate(-90 163.3 42.6)">13</text>
<text x="165.8" y="42.6" transform="rotate(-90 165.8 42.6)">12</text>
<text x="168.4" y="42.6" transform="rotate(-90 168.4 42.6)">11</text>
<text x="170.9" y="42.6" transform="rotate(-90 170.9 42.6)">10</text>
</g>
</svg>
